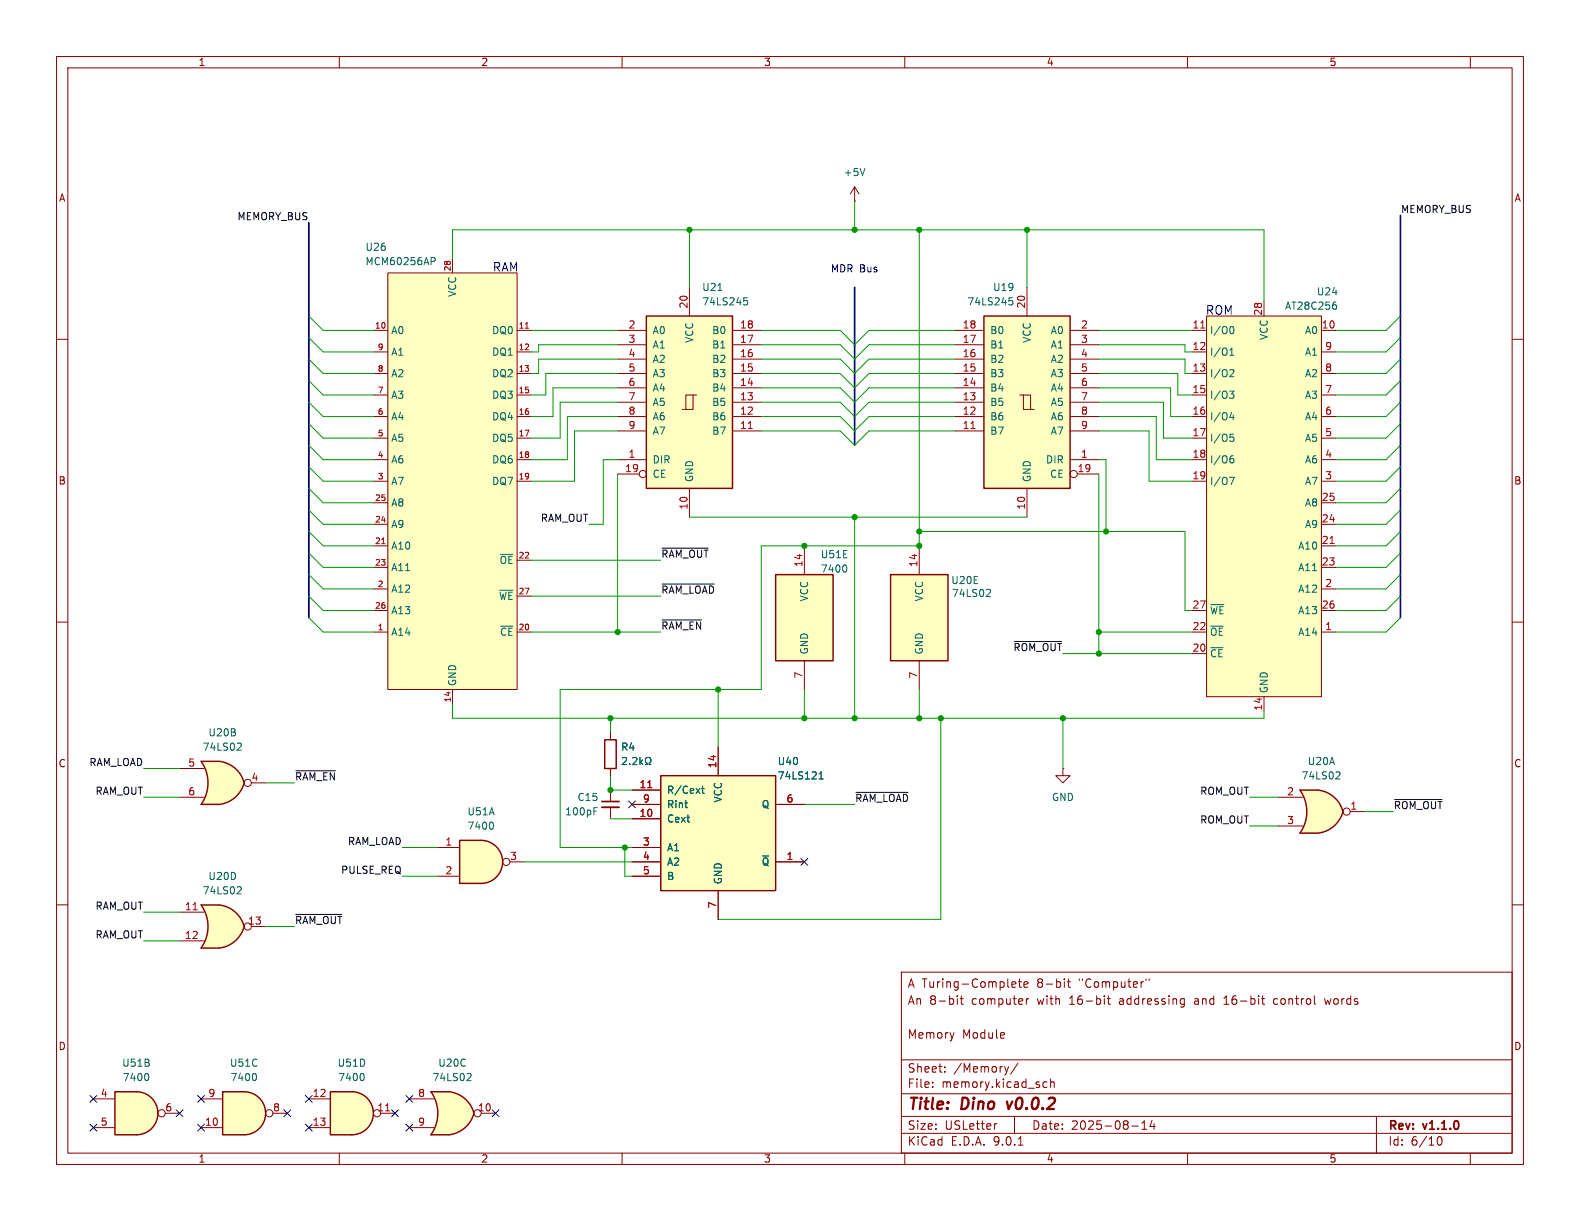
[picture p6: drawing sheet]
<svg xmlns="http://www.w3.org/2000/svg" width="279mm" height="216mm" viewBox="0 0 279 216" stroke-linecap="round" stroke-linejoin="round" font-family="sans-serif">
<g fill="none" stroke="#840000" stroke-width=".18">
<path d="M10 10h259.4v195.9h-259.4zM12 12h255.4v191.9h-255.4zM60 10v2M110 10v2M160 10v2M210 10v2M260 10v2M10 60h2M267.4 60h2M10 110h2M267.4 110h2M107.9 139.7v2"/>
<path d="M107.9 142.7v2.1M10 160h2M159.4 171.9h108v32h-108zM169.3 176.1v.1M169.3 176.6v1M169.8 176.6h.6M170 176.1v1.3l.4 .2M179.1 173.6l.5 .1v.2l-.7 .2M179.6 174.5l-.5 .1M180.1 173.6h.5M180.3 173.1v1.3l.3 .2M181.1 174.1l.7-.2-.1-.2-.4-.1-.2 .2v.7h.6"/>
<path d="M181.5 176.6v1M181.9 176.6l-.3 .1-.1 .2M188.2 173.1v.1M188.2 173.6v1M188.7 173.6h.6M188.9 173.1v1.3l.4 .2M195.3 176.1v.1M195.8 176.6h.6M196 176.1v1.3l.4 .2M202.1 173.6h.1M202.6 173.1v.3M203.2 173.1v.3"/>
<path d="M209 176.6l.4 .1M209.4 177.5l-.4 .1M209.4 176.6v1.2l-.3 .3M216.4 177.6h.9M216.7 176.3l-.3 .2M223.1 176.6h.5M223.3 176.1v1.3l.3 .2M225.5 176.6l-.3 .3v.4l.3 .3M234.2 176.6l.3 1 .3-.7M267.4 160h2M159.4 197.4h108M159.4 193.4h108"/>
<path d="M159.4 187.4h108M164.9 192.1v.2M164.9 191.4v.1M167.1 189.4v.2M167.1 188.7v.1M168.7 182.6l-.3 1M176.3 198.7l-.3 .1M177.6 182.7v.2l-.7 .2M178.4 188.6l-.4 1M179.4 197.4v3M180 188l-1.3 1.9M184.4 192l.3 .3 .4-.1"/>
<path d="M185.1 191.4l-.4-.1-.3 .3M185.8 191.4l.2-.1 .4 .1v.9M185.8 190.8v1.5M200.1 199.1h1.2M201.9 199.7h.9M201.9 198.6l.5-.4v1.5M203.7 198.1l-.3 1.1h.9M204.1 198.7v1M243.4 197.4v6.5M60 203.9v2M110 203.9v2M159.4 200.4h108"/>
<path d="M160 203.9v2M180.1 202.5h.8M210 203.9v2M254.1 201.6l.2-.5 .2-.1a.81 .81 0 0 1 .6 .6 .81 .81 0 0 1-.3 .8h-.4l-.3-.5M260 203.9v2"/>
</g>
<path d="M178.1 194.8l.3 1.3" fill="none" stroke="#840000" stroke-width=".4"/>
<path d="M106.4 141.7h3.1" fill="none" stroke="#840000" stroke-width=".3"/>
<path d="M106.4 142.7h3.1" fill="none" stroke="#840000" stroke-width=".33"/>
<path d="M105 143.4h.4M105 142.8h.6" fill="none" stroke="#006464" stroke-width=".18"/>
<path d="M35.6 134.6h3.1M35.6 142.2h3.1" fill="none" stroke="#ffffc2" stroke-width=".18"/>
<g fill="#ffffc2" stroke="#ffffc2" stroke-width=".18">
<path d="M38.2 137.1l5 1.3a5.2 5.2 0 0 1-4.4 3.8z"/>
<path d="M38.8 134.6a5.1 5.1 0 0 1 4.4 3.8l-5 1.3z"/>
</g>
<path d="M35.6 134.6h3.1v7.6h-3.1a6.7 6.7 0 0 0 0-7.6z" fill="#ffffc2"/>
<path d="M38.7 134.6h-3.1a6.6 6.6 0 0 1 0 7.6h3.1M38.8 134.6a5.1 5.1 0 0 1 4.4 3.8 5.2 5.2 0 0 1-4.4 3.8" fill="none" stroke="#840000" stroke-width=".25"/>
<g fill="none" stroke="#840000" stroke-width=".18">
<path d="M151.1 35.6h.1M151.1 33l-.7 1.3M151.1 33l.8 1.3M151.1 33v2.6M31.7 135.9h4.4M44.4 138.4h2.6M31.7 141h4.4"/>
<circle cx="43.8" cy="138.4" r=".63"/>
</g>
<path d="M152.9 29.8l-.4 1.3M42.1 131.4l.4 .1 .2 .3-.8 .9h.8" fill="none" stroke="#006464" stroke-width=".18"/>
<path d="M62.2 193a3.8 3.8 0 0 1 3.8 3.9 3.8 3.8 0 0 1-3.8 3.8z" fill="#ffffc2" stroke="#ffffc2" stroke-width=".18"/>
<path d="M58.4 193h3.8v7.7h-3.8z" fill="#ffffc2"/>
<path d="M58.4 193h3.8a3.8 3.8 0 0 1 3.8 3.9 3.8 3.8 0 0 1-3.8 3.8h-3.8z" fill="none" stroke="#840000" stroke-width=".25"/>
<g fill="none" stroke="#840000" stroke-width=".18">
<path d="M54.6 194.3h3.8M54.6 199.4h3.8M67.3 196.9h2.5"/>
<circle cx="66.7" cy="196.8" r=".63"/>
</g>
<path d="M68.2 196.4h.7" fill="none" stroke="#a90000" stroke-width=".18"/>
<path d="M64.1 189.8a.79 .79 0 0 1 0 1.3" fill="none" stroke="#006464" stroke-width=".18"/>
<path d="M24.1 193a3.8 3.8 0 0 1 3.8 3.9 3.8 3.8 0 0 1-3.8 3.8z" fill="#ffffc2" stroke="#ffffc2" stroke-width=".18"/>
<path d="M20.3 193h3.8v7.7h-3.8z" fill="#ffffc2"/>
<path d="M20.3 193h3.8a3.8 3.8 0 0 1 3.8 3.9 3.8 3.8 0 0 1-3.8 3.8h-3.8z" fill="none" stroke="#840000" stroke-width=".25"/>
<g fill="none" stroke="#840000" stroke-width=".18">
<path d="M16.5 194.3h3.8M16.5 199.4h3.8M29.2 196.9h2.5"/>
<circle cx="28.6" cy="196.8" r=".63"/>
</g>
<path d="M26 189.8a.79 .79 0 0 1 0 1.3" fill="none" stroke="#006464" stroke-width=".18"/>
<path d="M43.2 193a3.8 3.8 0 0 1 3.8 3.9 3.8 3.8 0 0 1-3.8 3.8z" fill="#ffffc2" stroke="#ffffc2" stroke-width=".18"/>
<path d="M39.4 193h3.8v7.7h-3.8z" fill="#ffffc2"/>
<path d="M39.4 193h3.8a3.8 3.8 0 0 1 3.8 3.9 3.8 3.8 0 0 1-3.8 3.8h-3.8z" fill="none" stroke="#840000" stroke-width=".25"/>
<g fill="none" stroke="#840000" stroke-width=".18">
<path d="M35.6 194.3h3.8M35.6 199.4h3.8M48.3 196.9h2.5"/>
<circle cx="47.6" cy="196.8" r=".63"/>
</g>
<path d="M45 189.8a.79 .79 0 0 1 0 1.3" fill="none" stroke="#006464" stroke-width=".18"/>
<path d="M76.2 193h3.2M76.2 200.7h3.2" fill="none" stroke="#ffffc2" stroke-width=".18"/>
<g fill="#ffffc2" stroke="#ffffc2" stroke-width=".18">
<path d="M78.8 195.5l5 1.4a5.2 5.2 0 0 1-4.4 3.8z"/>
<path d="M79.4 193a5.1 5.1 0 0 1 4.4 3.9l-5 1.2z"/>
</g>
<path d="M76.2 193h3.2v7.7h-3.2a6.7 6.7 0 0 0 0-7.7z" fill="#ffffc2"/>
<path d="M79.4 193h-3.2a6.6 6.6 0 0 1 0 7.7h3.2M79.4 193a5.2 5.2 0 0 1 4.4 3.9 5.2 5.2 0 0 1-4.4 3.8" fill="none" stroke="#840000" stroke-width=".25"/>
<g fill="none" stroke="#840000" stroke-width=".18">
<path d="M72.4 194.3h4.3M72.4 199.4h4.3M85.1 196.9h2.5"/>
<circle cx="84.5" cy="196.8" r=".63"/>
</g>
<path d="M82.8 189.8l.4 .1 .1 .3-.8 .9h.8" fill="none" stroke="#006464" stroke-width=".18"/>
<path d="M229.9 139.7h3.1M229.9 147.3h3.1" fill="none" stroke="#ffffc2" stroke-width=".18"/>
<g fill="#ffffc2" stroke="#ffffc2" stroke-width=".18">
<path d="M232.5 142.2l5 1.3a5.2 5.2 0 0 1-4.4 3.8z"/>
<path d="M233.1 139.7a5.1 5.1 0 0 1 4.4 3.8l-5 1.3z"/>
</g>
<path d="M229.9 139.7h3.1v7.6h-3.1a6.7 6.7 0 0 0 0-7.6z" fill="#ffffc2"/>
<path d="M106.9 130.8h2.1v5.1h-2.1zM233 139.7h-3.1a6.6 6.6 0 0 1 0 7.6h3.1M233.1 139.7a5.2 5.2 0 0 1 4.4 3.8 5.2 5.2 0 0 1-4.4 3.8" fill="none" stroke="#840000" stroke-width=".25"/>
<g fill="none" stroke="#840000" stroke-width=".18">
<path d="M107.9 129.5v1.3M107.9 135.9v1.3M226.1 141h4.3M226.1 146.1h4.3M238.8 143.5h2.5"/>
<circle cx="238.1" cy="143.5" r=".63"/>
</g>
<path d="M110.1 134.1l.5-.2 .2 .4-.8 .9h.8M111.4 135.1v.1M111.9 134.1l.5-.2 .2 .4-.8 .9h.8M113.2 133.9v1.3M113.3 134.7l.3 .5M113.6 134.4l-.4 .4M114.1 135.2h.3v-.2a.54 .54 0 0 1-.2-.8 .54 .54 0 0 1 .7-.2 .58 .58 0 0 1-.1 1v.2h.3M236.4 136.5h.5l.1 .3-.8 .9h.8" fill="none" stroke="#006464" stroke-width=".18"/>
<path d="M68.6 48.3h22.8v73.6h-22.8z" fill="#ffffc2"/>
<g fill="none" stroke="#840000" stroke-width=".18">
<path d="M66 58.4h2.6M68.6 48.3h22.8v73.6h-22.8zM80 45.7v2.6M91.4 58.4h2.6M66 62.2h2.6M66 66h2.6M66 69.9h2.6M66 73.7h2.6M66 77.5h2.6M91.4 62.2h2.6M91.4 66h2.6M91.4 69.9h2.6"/>
<path d="M91.4 73.7h2.6M91.4 77.5h2.6M66 81.3h2.6M66 85.1h2.6M66 88.9h2.6M66 92.7h2.6M66 96.5h2.6M91.4 81.3h2.6M91.4 85.1h2.6M91.4 99.1h2.6M66 100.3h2.6M66 104.1h2.6"/>
<path d="M66 108h2.6M66 111.8h2.6M91.4 111.8h2.6M91.4 105.4h2.6M80 121.9v2.6"/>
</g>
<path d="M92.9 58h.6M67.5 96.1h.6" fill="none" stroke="#a90000" stroke-width=".18"/>
<path d="M76.2 45.5h.5l.3 .3-.2 .3-.6 .1M88.4 104.4h2.3" fill="none" stroke="#006464" stroke-width=".18"/>
<path d="M85.1 148.6a3.8 3.8 0 0 1 3.8 3.8 3.8 3.8 0 0 1-3.8 3.8z" fill="#ffffc2" stroke="#ffffc2" stroke-width=".18"/>
<path d="M81.3 148.6h3.8v7.6h-3.8z" fill="#ffffc2"/>
<path d="M81.3 148.6h3.8a3.8 3.8 0 0 1 3.8 3.8 3.8 3.8 0 0 1-3.8 3.8h-3.8z" fill="none" stroke="#840000" stroke-width=".25"/>
<g fill="none" stroke="#840000" stroke-width=".18">
<path d="M77.5 149.9h3.8M77.5 154.9h3.8M90.2 152.4h2.5"/>
<circle cx="89.5" cy="152.4" r=".63"/>
</g>
<path d="M87 145.4a.79 .79 0 0 1 0 1.2" fill="none" stroke="#006464" stroke-width=".18"/>
<path d="M116.8 137.2h20.4v20.3h-20.4z" fill="#ffffc2"/>
<path d="M116.8 137.2h20.4v20.3h-20.4z" fill="none" stroke="#840000" stroke-width=".25"/>
<path d="M111.8 139.7h5M127 132.1v5.1M111.8 142.2h5M111.8 144.8h5M111.8 149.9h5M111.8 152.4h5M111.8 154.9h5M127 157.5v5.1M137.2 142.2h5M137.2 152.4h5" fill="none" stroke="#840000" stroke-width=".18"/>
<path d="M124.1 139.4h.4M124.2 139v1.1l.3 .2M144.8 137.7h.8M144.8 136.8l.4-.3v1.2M121.1 142h.5M121.5 142.8h.1" fill="none" stroke="#006464" stroke-width=".18"/>
<path d="M114.5 139.3h.8" fill="none" stroke="#a90000" stroke-width=".18"/>
<path d="M35.6 160h3.1M35.6 167.6h3.1" fill="none" stroke="#ffffc2" stroke-width=".18"/>
<g fill="#ffffc2" stroke="#ffffc2" stroke-width=".18">
<path d="M38.2 162.5l5 1.3a5.2 5.2 0 0 1-4.4 3.8z"/>
<path d="M38.8 160a5.1 5.1 0 0 1 4.4 3.8l-5 1.3z"/>
</g>
<path d="M35.6 160h3.1v7.6h-3.1a6.7 6.7 0 0 0 0-7.6z" fill="#ffffc2"/>
<path d="M38.7 160h-3.1a6.6 6.6 0 0 1 0 7.6h3.1M38.8 160a5.1 5.1 0 0 1 4.4 3.8 5.2 5.2 0 0 1-4.4 3.8" fill="none" stroke="#840000" stroke-width=".25"/>
<g fill="none" stroke="#840000" stroke-width=".18">
<path d="M31.7 161.3h4.4M31.7 166.4h4.4M44.4 163.8h2.6"/>
<circle cx="43.8" cy="163.8" r=".63"/>
</g>
<path d="M34.2 160.9h.7" fill="none" stroke="#a90000" stroke-width=".18"/>
<path d="M42.1 156.8l.4 .1 .2 .3-.8 .9h.8" fill="none" stroke="#006464" stroke-width=".18"/>
<path d="M213.4 55.9h20.3v67.3h-20.3z" fill="#ffffc2"/>
<g fill="none" stroke="#840000" stroke-width=".18">
<path d="M210.8 58.4h2.6M213.4 55.9h20.3v67.3h-20.3zM223.5 53.3v2.6M233.7 58.4h2.5M210.8 62.2h2.6M210.8 66h2.6M210.8 69.9h2.6M210.8 73.7h2.6M210.8 77.5h2.6M233.7 62.2h2.5M233.7 66h2.5M233.7 69.9h2.5"/>
<path d="M233.7 73.7h2.5M233.7 77.5h2.5M210.8 81.3h2.6M210.8 85.1h2.6M233.7 81.3h2.5M233.7 85.1h2.5M233.7 88.9h2.5M233.7 92.7h2.5M233.7 96.5h2.5M210.8 108h2.6M210.8 111.8h2.6M210.8 115.6h2.6"/>
<path d="M233.7 100.3h2.5M233.7 104.1h2.5M233.7 108h2.5M233.7 111.8h2.5M188 135.9v1.3h-1.3l1.3 1.2 1.2-1.2h-1.2M188 135.9h.1M223.5 123.2v2.5"/>
</g>
<path d="M212.3 58h.8M235.2 96.1h.7" fill="none" stroke="#a90000" stroke-width=".18"/>
<g fill="none" stroke="#006464" stroke-width=".18">
<path d="M217.7 57.8l.1-.1a.68 .68 0 0 1 .4 .7 .68 .68 0 0 1-.4 .6l-.1-.1M236 53.4h.3M236.1 53.9l.3 .2v.3l-.3 .3M217.4 69.2h.8l-.4 .4 .3 .2 .1 .4-.2 .2h-.4M217.5 62.8h.7M217.5 61.9l.3-.4v1.3M217.5 76.8h.6M217.7 65.3l.4 .1 .1 .3-.8 .9h.8M217.7 77.3h.3l.2 .2-.1 .5h-.4M217.8 72.9l-.3 .9h.8M218.1 73.4v.8M217.4 84.4h.9l-.6 1.3"/>
<path d="M217.7 81.1h.3l.2 .2-.1 .4-.4 .2M218.1 80.6l-.4 .1M214.1 106.9h2.3"/>
</g>
<path d="M157.5 101.6h10.1v15.2h-10.1z" fill="#ffffc2"/>
<path d="M157.5 101.6h10.1v15.2h-10.1z" fill="none" stroke="#840000" stroke-width=".25"/>
<path d="M162.6 96.5v5.1M162.6 116.8v5.1" fill="none" stroke="#840000" stroke-width=".18"/>
<path d="M174.6 104.2l.4 .1 .2 .3-.8 .9h.8" fill="none" stroke="#006464" stroke-width=".18"/>
<path d="M114.3 55.9h15.2v30.5h-15.2z" fill="#ffffc2"/>
<g fill="none" stroke="#840000" stroke-width=".18">
<path d="M109.2 58.4h5.1M121.9 50.8v5.1M129.5 58.4h5.1M109.2 61h5.1M109.2 63.5h5.1M109.2 66h5.1M109.2 68.6h5.1M109.2 71.1h5.1M109.2 73.7h5.1M109.2 76.2h5.1M122.6 69.9h-1.3v2.5M123.2 69.9h-.6v2.5h-2"/>
<path d="M129.5 61h5.1M129.5 63.5h5.1M129.5 66h5.1M129.5 68.6h5.1M129.5 71.1h5.1M129.5 73.7h5.1M129.5 76.2h5.1M109.2 81.3h5.1M109.2 83.8h3.8M121.9 86.4v5"/>
<circle cx="113.7" cy="83.8" r=".63"/>
</g>
<path d="M114.3 55.9h15.2v30.5h-15.2z" fill="none" stroke="#840000" stroke-width=".25"/>
<path d="M132.3 75.8h.7" fill="none" stroke="#a90000" stroke-width=".18"/>
<path d="M127 51.4h.7M131.6 52.6h.6M131.7 53.1h.3l.2 .3v.4l-.5 .1" fill="none" stroke="#006464" stroke-width=".18"/>
<path d="M137.2 101.6h10.1v15.2h-10.1z" fill="#ffffc2"/>
<path d="M137.2 101.6h10.1v15.2h-10.1z" fill="none" stroke="#840000" stroke-width=".25"/>
<path d="M142.2 96.5v5.1M142.2 116.8v5.1" fill="none" stroke="#840000" stroke-width=".18"/>
<path d="M149.4 99.9a.79 .79 0 0 1 0 1.3" fill="none" stroke="#006464" stroke-width=".18"/>
<path d="M174 55.9h15.2v30.5h-15.2z" fill="#ffffc2"/>
<g fill="none" stroke="#840000" stroke-width=".18">
<path d="M168.9 58.4h5.1M181.6 50.8v5.1M189.2 58.4h5.1M168.9 61h5.1M168.9 63.5h5.1M168.9 66h5.1M168.9 68.6h5.1M168.9 71.1h5.1M168.9 73.7h5.1M168.9 76.2h5.1M180.3 69.9h.7v2.5h1.9M181 69.9h1.2v2.5"/>
<path d="M189.2 61h5.1M189.2 63.5h5.1M189.2 66h5.1M189.2 68.6h5.1M189.2 71.1h5.1M189.2 73.7h5.1M189.2 76.2h5.1M181.6 86.4v5M189.2 81.3h5.1M190.5 83.8h3.8M107.9 129.5v1.3M107.9 135.9v1.3"/>
<path d="M111.8 139.7h5M127 132.1v5.1M111.8 142.2h5M111.8 144.8h5M111.8 149.9h5M111.8 152.4h5M111.8 154.9h5M127 157.5v5.1M137.2 142.2h5M137.2 152.4h5"/>
<circle cx="189.9" cy="83.8" r=".63"/>
</g>
<path d="M174 55.9h15.2v30.5h-15.2z" fill="none" stroke="#840000" stroke-width=".25"/>
<path d="M171.7 75.8h.7M114.5 139.3h.8" fill="none" stroke="#a90000" stroke-width=".18"/>
<g fill="none" stroke="#006464" stroke-width=".18">
<path d="M178.4 52.6h.7M178.6 53.1h.3l.2 .3-.1 .5h-.4M110.1 134.1l.5-.2 .2 .4-.8 .9h.8M111.4 135.1v.1M111.9 134.1l.5-.2 .2 .4-.8 .9h.8M113.2 133.9v1.3M113.3 134.7l.3 .5M113.6 134.4l-.4 .4M114.1 135.2h.3v-.2a.54 .54 0 0 1-.2-.8 .54 .54 0 0 1 .7-.2 .58 .58 0 0 1-.1 1v.2h.3M124.1 139.4h.4M124.2 139v1.1l.3 .2M144.8 137.7h.8"/>
<path d="M144.8 136.8l.4-.3v1.2M121.1 142h.5M121.5 142.8h.1"/>
</g>
<path d="M117.1 96.9h8.1M117.1 109.6h7M117.1 103.3h9.2M179.3 113.4h8.4M52.3 136.3h7M151.4 140.1h9.2M246.6 141.4h8.4M52.3 161.7h8.1" fill="none" stroke="#0f0f0f" stroke-width=".18"/>
<path d="M54.6 39.4v69.8M247.6 38.1v71.1M151.1 50.8v27.9" fill="none" stroke="#000084" stroke-width=".3"/>
<g fill="none" stroke="#009600" stroke-width=".18">
<path d="M151.1 35.6v5M54.6 59.7l2.5 2.5h8.9M54.6 55.9l2.5 2.5h8.9M80 45.7v-5.1h143.5v12.7M94 58.4h15.2M121.9 40.6v10.2M134.6 58.4h14l2.5 2.6 2.6-2.6h15.2M162.6 40.6v55.9h-28v25.4h-35.5v28h12.7M181.6 40.6v10.2M194.3 58.4h16.5M247.6 59.7l-2.5 2.5h-8.9M247.6 55.9l-2.5 2.5h-8.9"/>
<path d="M54.6 63.5l2.5 2.5h8.9M54.6 67.3l2.5 2.6h8.9M54.6 71.1l2.5 2.6h8.9M54.6 74.9l2.5 2.6h8.9M54.6 78.7l2.5 2.6h8.9M109.2 76.2h-7.6v8.9h-7.6M109.2 63.5h-14v2.5h-1.2M109.2 66h-12.7v3.9h-2.5M109.2 61h-14v1.2h-1.2M109.2 68.6h-11.4v5.1h-3.8M109.2 73.7h-8.9v7.6h-6.3M109.2 71.1h-10.1v6.4h-5.1"/>
<path d="M134.6 66h14l2.5 2.6 2.6-2.6h15.2M134.6 73.7h14l2.5 2.5 2.6-2.5h15.2M134.6 61h14l2.5 2.5 2.6-2.5h15.2M134.6 63.5h14l2.5 2.5 2.6-2.5h15.2M134.6 76.2h14l2.5 2.5 2.6-2.5h15.2M134.6 68.6h14l2.5 2.5 2.6-2.5h15.2M134.6 71.1h14l2.5 2.6 2.6-2.6h15.2M194.3 76.2h8.9v8.9h7.6M194.3 66h14v3.9h2.5M194.3 63.5h15.2v2.5h1.3M194.3 71.1h11.4v6.4h5.1M194.3 61h15.2v1.2h1.3"/>
<path d="M194.3 73.7h10.2v7.6h6.3M194.3 68.6h12.7v5.1h3.8M247.6 63.5l-2.5 2.5h-8.9M247.6 67.3l-2.5 2.6h-8.9M247.6 71.1l-2.5 2.6h-8.9M247.6 74.9l-2.5 2.6h-8.9M247.6 78.7l-2.5 2.6h-8.9M54.6 90.2l2.5 2.5h8.9M54.6 86.4l2.5 2.5h8.9M54.6 82.6l2.5 2.5h8.9M54.6 94l2.5 2.5h8.9M54.6 97.8l2.5 2.5h8.9"/>
<path d="M94 99.1h22.8M109.2 81.3h-2.5v11.4h-2.6M109.2 83.8v28M121.9 91.4h59.7M151.1 91.4v35.6M162.6 94h46.9v14h1.3M194.3 81.3h1.3v12.7M194.3 83.8v31.8M247.6 90.2l-2.5 2.5h-8.9M247.6 86.4l-2.5 2.5h-8.9M247.6 82.6l-2.5 2.5h-8.9M247.6 94l-2.5 2.5h-8.9"/>
<path d="M247.6 97.8l-2.5 2.5h-8.9M54.6 109.2l2.5 2.6h8.9M54.6 105.4l2.5 2.6h8.9M54.6 101.6l2.5 2.5h8.9M94 111.8h22.8M94 105.4h22.8M188 115.6h22.8M194.3 111.8h16.5M247.6 109.2l-2.5 2.6h-8.9M247.6 105.4l-2.5 2.6h-8.9M247.6 101.6l-2.5 2.5h-8.9M25.4 135.9h6.3"/>
<path d="M47 138.4h5.1M80 124.5v2.5h143.5v-1.3M107.9 127v2.5M107.9 137.2v2.5h3.9M127 121.9v10.2M142.2 121.9v5.1M162.6 121.9v5.1M166.4 127v35.6h-39.4M188 127v8.9M25.4 141h6.3M71.1 149.9h6.4M71.1 154.9h6.4"/>
<path d="M92.7 152.4h19.1M107.9 144.8h3.9M110.5 149.9v5h1.3M142.2 142.2h8.9M221 141h5.1M221 146.1h5.1M241.3 143.5h5.1M25.4 161.3h6.3M25.4 166.4h6.3M47 163.8h5.1"/>
</g>
<g fill="none" stroke="#000084" stroke-width=".18">
<path d="M111.2 141.6l1.2 1.2M112.4 141.6l-1.2 1.2M141.6 151.8l1.2 1.2M142.8 151.8l-1.2 1.2M15.9 193.7l1.2 1.2M15.9 198.8l1.2 1.2M17.1 193.7l-1.2 1.2M17.1 198.8l-1.2 1.2M31.1 196.2l1.3 1.3M32.4 196.2l-1.3 1.3M35 198.8l1.2 1.2M35 193.7l1.2 1.2"/>
<path d="M36.2 198.8l-1.2 1.2M36.2 193.7l-1.2 1.2M50.2 196.2l1.2 1.3M51.4 196.2l-1.2 1.3M54 198.8l1.2 1.2M54 193.7l1.2 1.2M55.2 198.8l-1.2 1.2M55.2 193.7l-1.2 1.2M69.2 196.2l1.3 1.3M70.5 196.2l-1.3 1.3M71.8 198.8l1.2 1.2M71.8 193.7l1.2 1.2"/>
<path d="M73 193.7l-1.2 1.2M73 198.8l-1.2 1.2M87 196.2l1.2 1.3M88.2 196.2l-1.2 1.3"/>
</g>
<g fill="#009600" stroke="#009600" stroke-width=".18">
<circle cx="181.6" cy="40.6" r=".46"/>
<circle cx="162.6" cy="40.6" r=".46"/>
<circle cx="151.1" cy="40.6" r=".46"/>
<circle cx="194.3" cy="111.8" r=".46"/>
<circle cx="194.3" cy="115.6" r=".46"/>
<circle cx="188" cy="127" r=".46"/>
<circle cx="195.6" cy="94" r=".46"/>
<circle cx="151.1" cy="91.4" r=".46"/>
<circle cx="162.6" cy="96.5" r=".46"/>
<circle cx="162.6" cy="94" r=".46"/>
<circle cx="142.2" cy="96.5" r=".46"/>
<circle cx="162.6" cy="127" r=".46"/>
<circle cx="166.4" cy="127" r=".46"/>
<circle cx="151.1" cy="127" r=".46"/>
<circle cx="142.2" cy="127" r=".46"/>
<circle cx="127" cy="121.9" r=".46"/>
<circle cx="110.5" cy="149.9" r=".46"/>
<circle cx="107.9" cy="139.7" r=".46"/>
<circle cx="121.9" cy="40.6" r=".46"/>
<circle cx="107.9" cy="127" r=".46"/>
<circle cx="109.2" cy="111.8" r=".46"/>
</g>
<g font-size="2.8" fill="#840000">
<text x="160.4" y="196.8">Title:</text>
<text x="170.1" y="196.8">Dino</text>
<text x="179" y="196.8">v0.0.2</text>
</g>
<g font-size="2.1" fill="#0000c2">
<text x="87" y="48.2">RAM</text>
<text x="213.1" y="55.9">ROM</text>
</g>
<g font-size="2.1" fill="#840000">
<text x="160.4" y="177.9">An 8-bit</text>
<text x="160.4" y="174.9">A Turing-Complete</text>
<text x="171.9" y="177.9">computer</text>
<text x="183.4" y="174.9">8-bit</text>
<text x="183.6" y="177.9">with</text>
<text x="189.4" y="177.9">16-bit</text>
<text x="190.9" y="174.9">&quot;Computer&quot;</text>
<text x="198.3" y="177.9">addressing</text>
<text x="211.8" y="177.9">and</text>
<text x="217.1" y="177.9">16-bit</text>
<text x="226.1" y="177.9">control</text>
<text x="235.3" y="177.9">words</text>
<text x="160.4" y="183.9">Memory</text>
<text x="170.1" y="183.9">Module</text>
<text x="160.4" y="189.9">Sheet:</text>
<text x="168.6" y="189.9">/Memory/</text>
<text x="160.4" y="192.6">File:</text>
<text x="166.5" y="192.6">memory.kicad_sch</text>
<text x="160.4" y="202.8">KiCad</text>
<text x="160.4" y="200">Size:</text>
<text x="167.1" y="200">USLetter</text>
<text x="168.1" y="202.8">E.D.A.</text>
<text x="175.7" y="202.8">9.0.1</text>
<text x="182.4" y="200">Date:</text>
<text x="189.4" y="200">2025-08-14</text>
<text x="245.4" y="200.2">Rev:</text>
<text x="245.4" y="202.8">Id:</text>
<text x="249.5" y="202.8">6/10</text>
<text x="251.8" y="200.2">v1.1.0</text>
</g>
<g font-size="1.8" fill="#840000">
<text x="35" y="11.9">1</text>
<text x="85" y="11.9">2</text>
<text x="135" y="11.9">3</text>
<text x="185" y="11.9">4</text>
<text x="235" y="11.9">5</text>
<text x="10.3" y="35.9">A</text>
<text x="267.7" y="35.9">A</text>
<text x="10.3" y="85.9">B</text>
<text x="267.7" y="85.9">B</text>
<text x="10.3" y="135.9">C</text>
<text x="267.7" y="135.9">C</text>
<text x="10.3" y="185.9">D</text>
<text x="267.7" y="185.9">D</text>
<text x="35" y="205.8">1</text>
<text x="85" y="205.8">2</text>
<text x="135" y="205.8">3</text>
<text x="185" y="205.8">4</text>
<text x="235" y="205.8">5</text>
</g>
<g font-size="1.8" fill="#006464">
<text x="149.1" y="31.3">+5V</text>
<text x="64.5" y="44.6">U26</text>
<text x="64.5" y="47.1">MCM60256AP</text>
<text x="80.9" y="52.6" transform="rotate(-90 80.9 52.6)">VCC</text>
<text x="124.1" y="51.7">U21</text>
<text x="175.5" y="51.7">U19</text>
<text x="232.8" y="52.4">U24</text>
<text x="69.1" y="59.3">A0</text>
<text x="86.9" y="59.3">DQ0</text>
<text x="115.3" y="59.3">A0</text>
<text x="124.1" y="54.2">74LS245</text>
<text x="125.8" y="59.3">B0</text>
<text x="171" y="54.2">74LS245</text>
<text x="175" y="59.3">B0</text>
<text x="185.7" y="59.3">A0</text>
<text x="213.9" y="59.3">I/O0</text>
<text x="227.1" y="55">AT28C256</text>
<text x="230.7" y="59.3">A0</text>
<text x="69.1" y="63.1">A1</text>
<text x="86.9" y="63.1">DQ1</text>
<text x="115.3" y="61.8">A1</text>
<text x="115.3" y="64.4">A2</text>
<text x="122.8" y="60.7" transform="rotate(-90 122.8 60.7)">VCC</text>
<text x="125.8" y="61.8">B1</text>
<text x="125.8" y="64.4">B2</text>
<text x="175" y="61.8">B1</text>
<text x="175" y="64.4">B2</text>
<text x="182.5" y="60.7" transform="rotate(-90 182.5 60.7)">VCC</text>
<text x="185.7" y="61.8">A1</text>
<text x="185.7" y="64.4">A2</text>
<text x="213.9" y="63.1">I/O1</text>
<text x="224.4" y="60.2" transform="rotate(-90 224.4 60.2)">VCC</text>
<text x="230.7" y="63.1">A1</text>
<text x="69.1" y="66.9">A2</text>
<text x="69.1" y="70.7">A3</text>
<text x="86.9" y="66.9">DQ2</text>
<text x="86.9" y="70.7">DQ3</text>
<text x="115.3" y="66.9">A3</text>
<text x="115.3" y="69.4">A4</text>
<text x="115.3" y="72">A5</text>
<text x="125.8" y="66.9">B3</text>
<text x="125.8" y="69.4">B4</text>
<text x="125.8" y="72">B5</text>
<text x="175" y="66.9">B3</text>
<text x="175" y="69.4">B4</text>
<text x="175" y="72">B5</text>
<text x="185.7" y="66.9">A3</text>
<text x="185.7" y="69.4">A4</text>
<text x="185.7" y="72">A5</text>
<text x="213.9" y="66.9">I/O2</text>
<text x="213.9" y="70.7">I/O3</text>
<text x="230.7" y="66.9">A2</text>
<text x="230.7" y="70.7">A3</text>
<text x="69.1" y="74.5">A4</text>
<text x="86.9" y="74.5">DQ4</text>
<text x="115.3" y="74.5">A6</text>
<text x="115.3" y="77.1">A7</text>
<text x="125.8" y="74.5">B6</text>
<text x="125.8" y="77.1">B7</text>
<text x="175" y="74.5">B6</text>
<text x="175" y="77.1">B7</text>
<text x="185.7" y="74.5">A6</text>
<text x="185.7" y="77.1">A7</text>
<text x="213.9" y="74.5">I/O4</text>
<text x="230.7" y="74.5">A4</text>
<text x="69.1" y="78.3">A5</text>
<text x="69.1" y="82.1">A6</text>
<text x="86.9" y="78.3">DQ5</text>
<text x="86.9" y="82.1">DQ6</text>
<text x="115.3" y="82.1">DIR</text>
<text x="184.9" y="82.1">DIR</text>
<text x="213.9" y="78.3">I/O5</text>
<text x="213.9" y="82.1">I/O6</text>
<text x="230.7" y="78.3">A5</text>
<text x="230.7" y="82.1">A6</text>
<text x="69.1" y="86">A7</text>
<text x="69.1" y="89.8">A8</text>
<text x="86.9" y="86">DQ7</text>
<text x="115.3" y="84.7">CE</text>
<text x="122.8" y="85.3" transform="rotate(-90 122.8 85.3)">GND</text>
<text x="182.5" y="85.3" transform="rotate(-90 182.5 85.3)">GND</text>
<text x="185.6" y="84.7">CE</text>
<text x="213.9" y="86">I/O7</text>
<text x="230.7" y="86">A7</text>
<text x="230.7" y="89.8">A8</text>
<text x="69.1" y="93.6">A9</text>
<text x="230.7" y="93.6">A9</text>
<text x="69.1" y="97.4">A10</text>
<text x="69.1" y="101.2">A11</text>
<text x="88.2" y="99.9">~{OE}</text>
<text x="145" y="98.9">U51E</text>
<text x="145" y="101.4">7400</text>
<text x="229.5" y="97.4">A10</text>
<text x="229.5" y="101.2">A11</text>
<text x="69.1" y="105">A12</text>
<text x="88.1" y="106.3">~{WE}</text>
<text x="143.1" y="106.4" transform="rotate(-90 143.1 106.4)">VCC</text>
<text x="163.4" y="106.4" transform="rotate(-90 163.4 106.4)">VCC</text>
<text x="168.1" y="103.5">U20E</text>
<text x="168.2" y="105.8">74LS02</text>
<text x="229.5" y="105">A12</text>
<text x="69.1" y="108.8">A13</text>
<text x="69.1" y="112.6">A14</text>
<text x="88.3" y="112.6">~{CE}</text>
<text x="213.9" y="108.8">~{WE}</text>
<text x="213.9" y="112.6">~{OE}</text>
<text x="229.5" y="108.8">A13</text>
<text x="229.5" y="112.6">A14</text>
<text x="143.1" y="115.8" transform="rotate(-90 143.1 115.8)">GND</text>
<text x="163.4" y="115.8" transform="rotate(-90 163.4 115.8)">GND</text>
<text x="213.9" y="116.4">~{CE}</text>
<text x="80.9" y="121.4" transform="rotate(-90 80.9 121.4)">GND</text>
<text x="224.4" y="122.7" transform="rotate(-90 224.4 122.7)">GND</text>
<text x="36.8" y="130.4">U20B</text>
<text x="35.7" y="132.9">74LS02</text>
<text x="109.7" y="132.9">R4</text>
<text x="137.4" y="135.5">U40</text>
<text x="231.2" y="135.5">U20A</text>
<text x="102" y="141.8">C15</text>
<text x="117.9" y="140.6">R/Cext</text>
<text x="117.9" y="143.1">Rint</text>
<text x="127.9" y="142" transform="rotate(-90 127.9 142)">VCC</text>
<text x="134.6" y="143.1">Q</text>
<text x="137.4" y="138">74LS121</text>
<text x="185.9" y="141.8">GND</text>
<text x="230" y="138">74LS02</text>
<text x="82.6" y="144.4">U51A</text>
<text x="82.6" y="146.9">7400</text>
<text x="99.8" y="144.4">100pF</text>
<text x="117.9" y="145.6">Cext</text>
<text x="36.8" y="155.8">U20D</text>
<text x="117.9" y="150.7">A1</text>
<text x="117.9" y="153.3">A2</text>
<text x="117.9" y="155.8">B</text>
<text x="134.6" y="153.3">~{Q}</text>
<text x="35.7" y="158.3">74LS02</text>
<text x="127.9" y="156.5" transform="rotate(-90 127.9 156.5)">GND</text>
<text x="21.5" y="188.8">U51B</text>
<text x="21.6" y="191.4">7400</text>
<text x="40.6" y="188.8">U51C</text>
<text x="40.7" y="191.4">7400</text>
<text x="59.6" y="188.8">U51D</text>
<text x="59.7" y="191.4">7400</text>
<text x="76.4" y="191.4">74LS02</text>
<text x="77.4" y="188.8">U20C</text>
</g>
<g font-size="1.8" fill="#0f0f0f">
<text x="41.9" y="39">MEMORY_BUS</text>
<text x="247.6" y="37.8">MEMORY_BUS</text>
<text x="95.5" y="92.4">RAM_OUT</text>
<text x="116.8" y="98.7">~{RAM_OUT}</text>
<text x="116.8" y="105.1">~{RAM_LOAD}</text>
<text x="116.8" y="111.4">~{RAM_EN}</text>
<text x="179.1" y="115.2">~{ROM_OUT}</text>
<text x="15.7" y="135.5">RAM_LOAD</text>
<text x="16.8" y="140.6">RAM_OUT</text>
<text x="52.1" y="138.1">~{RAM_EN}</text>
<text x="151.1" y="141.9">~{RAM_LOAD}</text>
<text x="212.1" y="140.6">ROM_OUT</text>
<text x="246.4" y="143.2">~{ROM_OUT}</text>
<text x="61.4" y="149.5">RAM_LOAD</text>
<text x="212.1" y="145.7">ROM_OUT</text>
<text x="60.2" y="154.6">PULSE_REQ</text>
<text x="16.8" y="160.9">RAM_OUT</text>
<text x="16.8" y="166">RAM_OUT</text>
<text x="52.1" y="163.5">~{RAM_OUT}</text>
</g>
<text font-size="1.8" fill="#0000c2" x="146.8" y="48.4">MDR Bus</text>
<g font-size="1.8" fill="#a90000">
<text x="111.1" y="58.2">2</text>
<text x="121.7" y="54.7" transform="rotate(-90 121.7 54.7)">20</text>
<text x="130.8" y="58.2">18</text>
<text x="170.1" y="58.2">18</text>
<text x="181.4" y="54.7" transform="rotate(-90 181.4 54.7)">20</text>
<text x="191.1" y="58.2">2</text>
<text x="210.8" y="58.2">11</text>
<text x="223.3" y="55.9" transform="rotate(-90 223.3 55.9)">28</text>
<text x="233.6" y="58.2">10</text>
<text x="111.1" y="60.7">3</text>
<text x="111.1" y="63.2">4</text>
<text x="111.1" y="65.8">5</text>
<text x="130.8" y="60.7">17</text>
<text x="130.8" y="63.2">16</text>
<text x="130.8" y="65.8">15</text>
<text x="170.1" y="60.7">17</text>
<text x="170.1" y="63.2">16</text>
<text x="170.1" y="65.8">15</text>
<text x="191.1" y="60.7">3</text>
<text x="191.1" y="63.2">4</text>
<text x="191.1" y="65.8">5</text>
<text x="210.8" y="62">12</text>
<text x="210.8" y="65.8">13</text>
<text x="234.2" y="62">9</text>
<text x="234.2" y="65.8">8</text>
<text x="111.1" y="68.3">6</text>
<text x="111.1" y="70.9">7</text>
<text x="130.8" y="68.3">14</text>
<text x="130.8" y="70.9">13</text>
<text x="170.1" y="68.3">14</text>
<text x="170.1" y="70.9">13</text>
<text x="191.1" y="68.3">6</text>
<text x="191.1" y="70.9">7</text>
<text x="210.8" y="69.6">15</text>
<text x="234.2" y="69.6">7</text>
<text x="111.1" y="73.4">8</text>
<text x="111.1" y="75.9">9</text>
<text x="130.8" y="73.4">12</text>
<text x="130.8" y="75.9">11</text>
<text x="170.1" y="73.4">12</text>
<text x="170.1" y="75.9">11</text>
<text x="191.1" y="73.4">8</text>
<text x="191.1" y="75.9">9</text>
<text x="210.8" y="73.4">16</text>
<text x="210.8" y="77.2">17</text>
<text x="234.2" y="73.4">6</text>
<text x="234.2" y="77.2">5</text>
<text x="110.4" y="83.6">19</text>
<text x="111.1" y="81">1</text>
<text x="190.5" y="83.6">19</text>
<text x="191.1" y="81">1</text>
<text x="210.8" y="81">18</text>
<text x="234.2" y="81">4</text>
<text x="210.8" y="84.8">19</text>
<text x="233.6" y="88.6">25</text>
<text x="234.2" y="84.8">3</text>
<text x="121.7" y="90.2" transform="rotate(-90 121.7 90.2)">10</text>
<text x="181.4" y="90.2" transform="rotate(-90 181.4 90.2)">10</text>
<text x="233.6" y="92.5">24</text>
<text x="142" y="100.4" transform="rotate(-90 142 100.4)">14</text>
<text x="162.3" y="100.4" transform="rotate(-90 162.3 100.4)">14</text>
<text x="233.6" y="96.3">21</text>
<text x="233.6" y="100.1">23</text>
<text x="210.8" y="107.7">27</text>
<text x="233.6" y="107.7">26</text>
<text x="234.2" y="103.9">2</text>
<text x="210.8" y="111.5">22</text>
<text x="234.2" y="111.5">1</text>
<text x="210.8" y="115.3">20</text>
<text x="142" y="120.1" transform="rotate(-90 142 120.1)">7</text>
<text x="162.3" y="120.1" transform="rotate(-90 162.3 120.1)">7</text>
<text x="223.3" y="125.8" transform="rotate(-90 223.3 125.8)">14</text>
<text x="33.2" y="135.6">5</text>
<text x="126.7" y="135.9" transform="rotate(-90 126.7 135.9)">14</text>
<text x="33.2" y="140.7">6</text>
<text x="44.4" y="138.2">4</text>
<text x="113" y="139.4">11</text>
<text x="113.6" y="142">9</text>
<text x="139" y="142">6</text>
<text x="227.5" y="140.7">2</text>
<text x="238.7" y="143.3">1</text>
<text x="78.7" y="149.6">1</text>
<text x="113" y="144.5">10</text>
<text x="113.6" y="149.6">3</text>
<text x="227.5" y="145.8">3</text>
<text x="78.7" y="154.7">2</text>
<text x="90.1" y="152.1">3</text>
<text x="113.6" y="152.1">4</text>
<text x="113.6" y="154.7">5</text>
<text x="139" y="152.1">1</text>
<text x="32.6" y="161">11</text>
<text x="126.7" y="160.7" transform="rotate(-90 126.7 160.7)">7</text>
<text x="32.6" y="166.1">12</text>
<text x="43.8" y="163.6">13</text>
<text x="17.7" y="194.1">4</text>
<text x="29.1" y="196.6">6</text>
<text x="36.8" y="194.1">9</text>
<text x="48.2" y="196.6">8</text>
<text x="55.2" y="194.1">12</text>
<text x="66.6" y="196.6">11</text>
<text x="73.8" y="194.1">8</text>
<text x="84.4" y="196.6">10</text>
<text x="17.7" y="199.1">5</text>
<text x="36.2" y="199.1">10</text>
<text x="55.2" y="199.1">13</text>
<text x="73.8" y="199.1">9</text>
</g>
<g font-size="1.4" fill="#a90000">
<text x="79.8" y="48.1" transform="rotate(-90 79.8 48.1)">28</text>
<text x="66.2" y="58.2">10</text>
<text x="91.6" y="58.2">11</text>
<text x="66.7" y="62">9</text>
<text x="66.7" y="65.8">8</text>
<text x="91.6" y="62">12</text>
<text x="91.6" y="65.8">13</text>
<text x="66.7" y="69.6">7</text>
<text x="91.6" y="69.6">15</text>
<text x="66.7" y="73.4">6</text>
<text x="66.7" y="77.2">5</text>
<text x="91.6" y="73.4">16</text>
<text x="91.6" y="77.2">17</text>
<text x="66.7" y="81">4</text>
<text x="91.6" y="81">18</text>
<text x="66.2" y="88.6">25</text>
<text x="66.7" y="84.8">3</text>
<text x="91.6" y="84.8">19</text>
<text x="66.2" y="92.5">24</text>
<text x="66.2" y="96.3">21</text>
<text x="66.2" y="100.1">23</text>
<text x="91.6" y="98.8">22</text>
<text x="66.2" y="107.7">26</text>
<text x="66.7" y="103.9">2</text>
<text x="91.6" y="105.2">27</text>
<text x="66.7" y="111.5">1</text>
<text x="91.6" y="111.5">20</text>
<text x="79.8" y="124.3" transform="rotate(-90 79.8 124.3)">14</text>
</g>
</svg>
